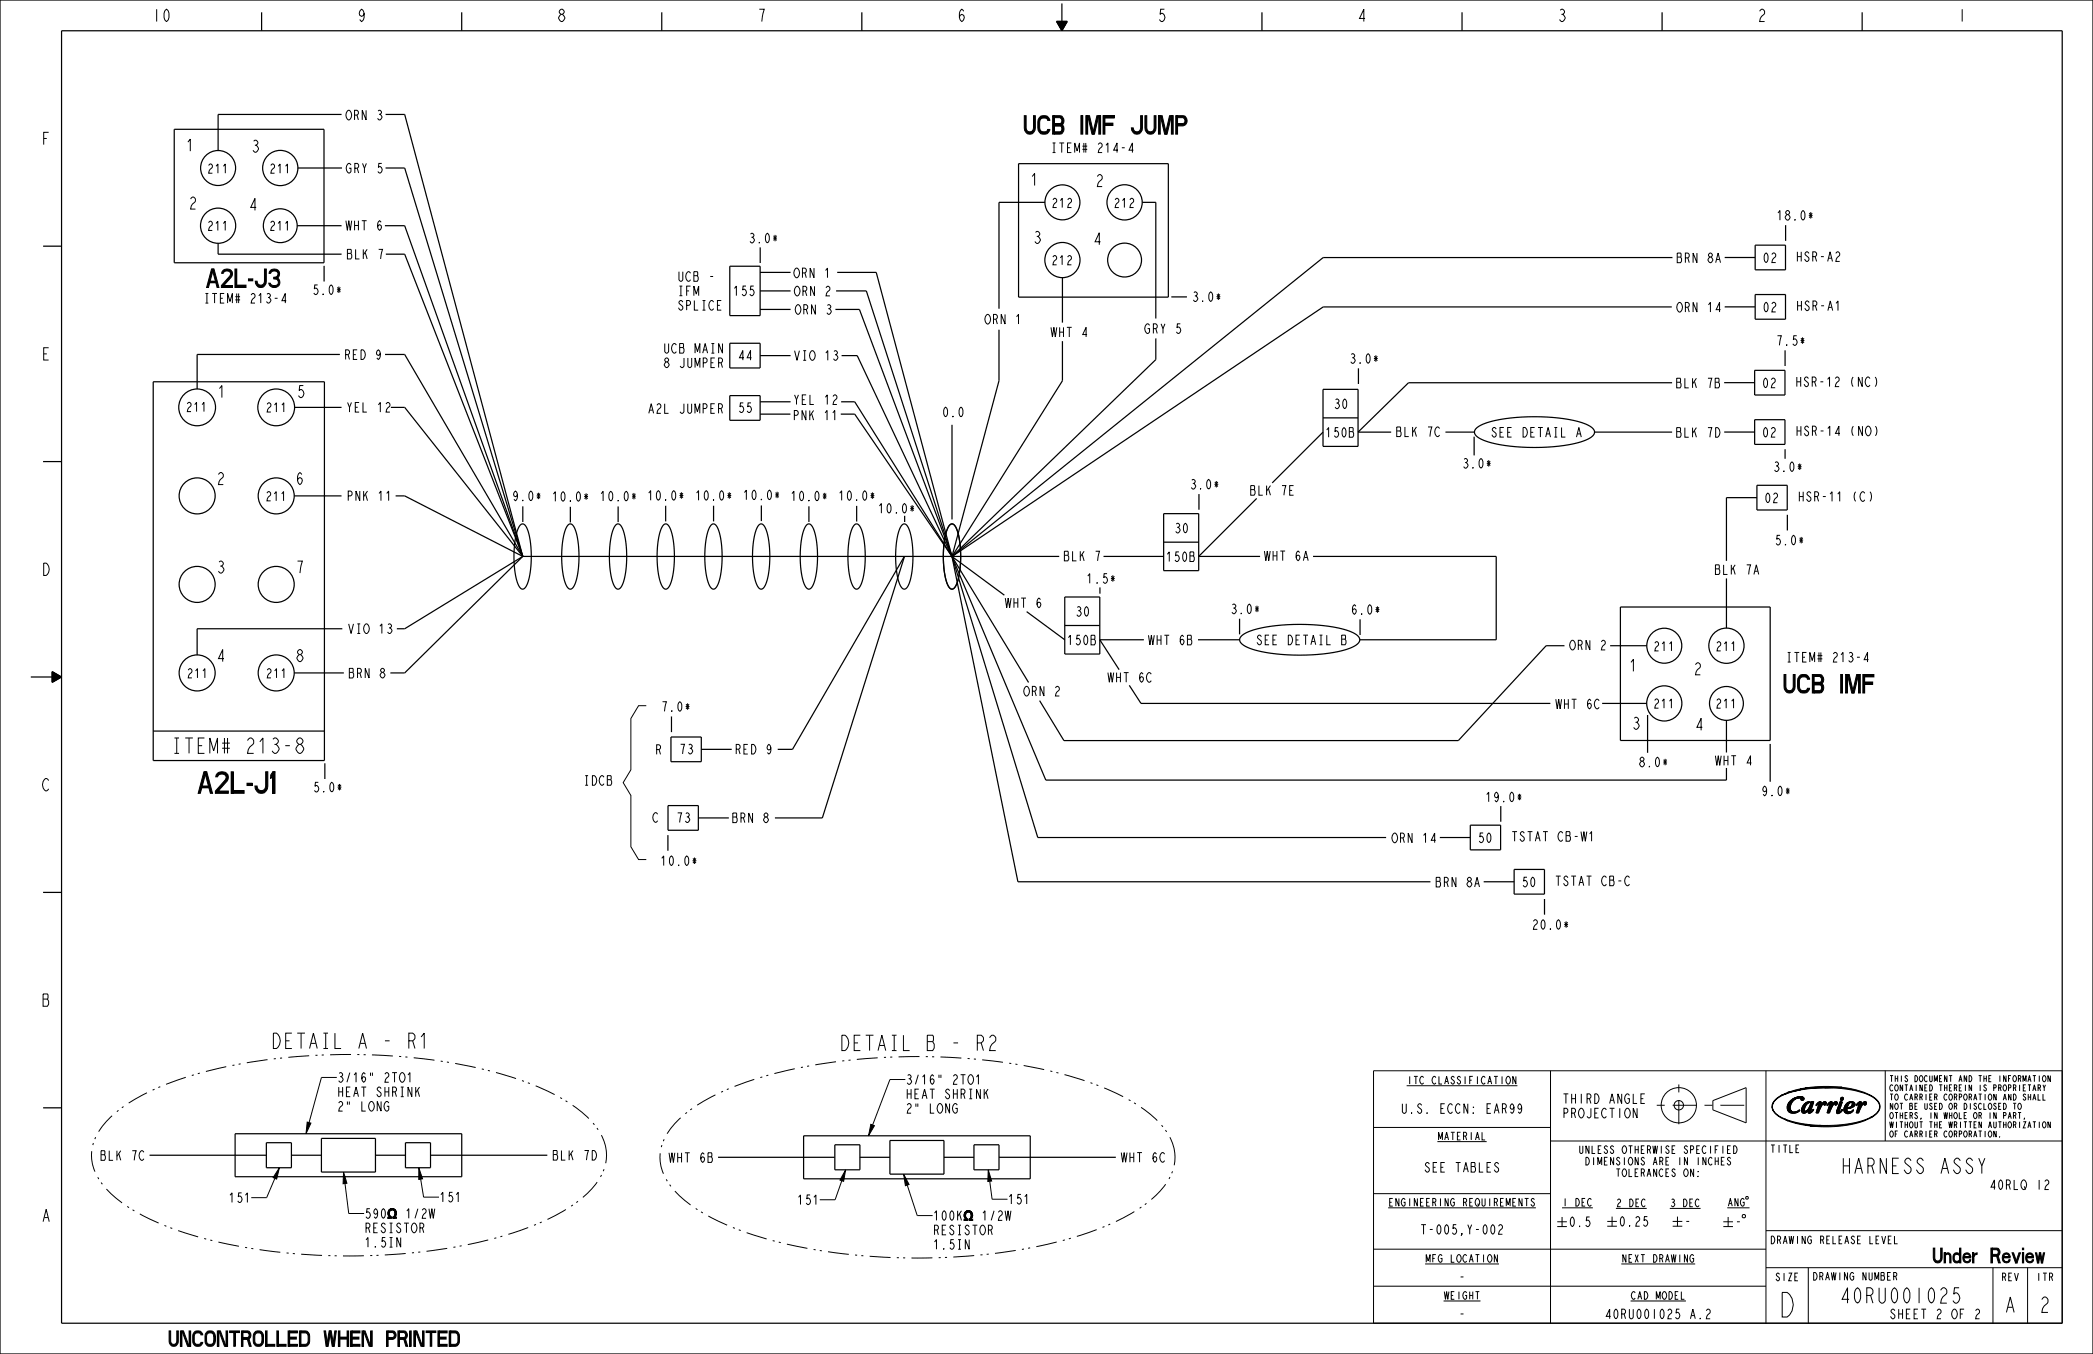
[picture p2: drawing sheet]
<svg xmlns="http://www.w3.org/2000/svg" width="864mm" height="559mm" viewBox="0 0 864 559" stroke-linecap="round" stroke-linejoin="round" font-family="sans-serif">
<path d="M683.6 456.1h37.8M692.7 447.6v17.3" fill="none" stroke="#000" stroke-width=".41" stroke-dasharray="3.3 3.3 9.8 3.3" stroke-linecap="butt"/>
<g fill="none" stroke="#000" stroke-width=".41">
<path d="M566.7 441.9h284.2v104.2h-284.2zM639.8 441.9v104.2M706.7 454.2l13.8-5.3v14.5l-13.8-5.3zM728.7 441.9v104.2M731.3 456.7l.3 1.7-.4-1.3zM731.6 458l.2 .4a8.8 8.8 0 0 0 4.7 3.4l1.2 .8a11.4 11.4 0 0 1-6.1-4.2zM731.8 455.1l-.6 2v-1.2zM732.9 453.5l2.1-1.4 2.8-1-2.7 1.1a8.3 8.3 0 0 0-3.9 3.7zM735 452.1l2.7-1.3 5.2-1zM737.6 458l1.2-.1 .2 .4-1.2 .1zM737.7 450.8l5.1-1.4 6.2-.3-4.1 .4zM737.8 458.4l1.3 .1z"/>
<path d="M737.9 458.5l1.3 .1zM737.9 458.6l1.4 .1zM738 455.2l1.4-.2-.7 1.6 .1 1.3-1.2 .1-.1-1.5zM738 458.7l1.4 .1zM738.1 458.8l1.5 .1zM738.2 458.9h1.8zM738.3 459h3.3l-1.8 .4zM738.7 454.4a2.41 2.41 0 0 1 2.2-.9l-.8 .7a2.35 2.35 0 0 1-2.1 1zM738.7 454.4l1.4-1 1.7-.7h1.7l.9 .6-.1 .5-.6 .3-.6-.3v-.7l-1.6 .2-1.2 .6-1 1.1-.6 2 .5 1.6 1.3 .4 2-.9 .1 .2-2 1.1-1.9-.2-1.1-1.2v-1.9zM739.5 453.7l.6-.4 1.5-.1zM740.1 453.3l2.3-.2zM740.3 459l2.3-.7-1 .7z"/>
<path d="M740.5 453.2l3.7-.2zM740.8 453l3.3-.1zM741.2 452.9l2.8-.1zM741.5 452.8l2.3-.1zM741.9 452.7h1.7zM742.1 458.3l.4-.2zM742.2 452.7h1.2zM742.4 453.1l1.8-.1 .2 .4h-1.3v-.3zM742.8 449.4l2-.4 15.3-.2zM743.1 453.4h1.3v.2l-.8 .5-.5-.2zM743.3 458.3l1.2-.2 .1 .3zM743.3 458.1l1.2-.2v.2l-1.2 .2z"/>
<path d="M743.4 458.5h1.3zM743.4 457.8l1.1-.1-1.2 .4zM743.4 458.6l2.3 .1-.3 .3h-1.8zM743.4 457.6l1.2-.2-.1 .3-1.1 .1zM743.6 459h1.7a1.09 1.09 0 0 1-1.7 0zM744.5 455.6l1.6-.4zM744.5 455.6l1.3-.2-1.2 2-1.2 .2zM744.5 455.6l1.5-.9 1.3 .3 .2-.4 .8 .1-1.2 3.9 1.1-.7-.2 .6-1.3 1-.6-.3v-.9l-1.3 1.1-1-.1-.4-.7v-1zM744.8 449l7.5-.6 7.8 .4zM744.8 455.4l1.6-.3zM745 458.6l.7-.4 .4 .1-.4 .4zM745.1 455.2l1.2-.5 1 .3z"/>
<path d="M745.7 455.6l.9-.6 .5 .4-1 2.4-1.3 .8-.3-.9zM746 458.7l1.7 .1-1.1 .7-.5-.2zM746.1 458.6l1-.1zM746.6 456.7l1.4-.7-.9 2.5-1 .1v-.3l-.4-.1zM746.9 455.1l.6-.5 .9 .1-.2 .7-1.2 .6zM747 456l1.2-.6-.2 .6-1.4 .7zM747.2 458.7l1-.5-.5 .6zM748 458l.3-.1zM748 458l.3-.1-.1 .3-.5 .2zM748.2 457.9h.1M749.3 456.1l.7-.4-.5 .5zM749.6 455.6l.6-.1-.9 .6z"/>
<path d="M749.7 458l1.5-.8-.9 2.1-.9-.1zM749.8 455.5l.5-.1zM750 455.3l.8-.6 .6 .1-.3 1.8 1.5-1.8h.7l.2 .6-.5 .7-.7-.6-2 3.8h-.5l-.4-.2 1.1-3.7-1 .8-.2-.1zM750 455.2l.6-.4h.7l.2 .3zM750 455.2l1.5-.1-.1 .5-1.1 .7 .2-.8h-.7zM750.3 456.3l.8 .3 .6-1 .6-.1-1.1 1.7-1.5 .8zM750.3 456.3l1.1-.7-.3 1zM750.6 454.8h.7zM750.7 454.7h.5zM751.9 455.5l1.6-.1zM752 455.3h1.5zM752.1 455.2h1.4z"/>
<path d="M752.2 455.1l1.3-.1zM752.2 455.1h1.3zM752.3 455l1.1-.1zM752.4 455.5l1.1-.1-.5 .7-.4-.2zM752.4 454.9l.9-.1zM752.7 454.7h.5zM752.8 456l.2 .1zM752.9 448.9a33 33 0 0 1 20.1 3.8 4.2 4.2 0 0 1 2.3 5.7 6.2 6.2 0 0 1-3.5 2.8 5 5 0 0 0 3.7-4.9 6.7 6.7 0 0 0-5.1-4.7 52.2 52.2 0 0 0-17.5-2.7zM753.9 456.1l.6-.4-.4 .5zM754.2 455.6l.5-.1-.8 .6zM754.3 458l1.4-.8-.8 2.1-1-.1zM754.3 455.5l.6-.1z"/>
<path d="M754.5 455.3l.9-.6 .5 .1-.2 1.8 1.5-1.8h.6l.3 .6-.6 .7-.7-.6-1.9 3.8h-.6l-.4-.2 1.1-3.7-.9 .8-.2-.1zM754.6 455.2l.5-.4h.8l.1 .3zM754.6 455.2l1.4-.1v.5l-1.2 .7 .2-.8h-.7zM754.8 456.3l.9 .3 .6-1 .6-.1-1.2 1.7-1.4 .8zM754.8 456.3l1.2-.7-.3 1zM755.1 454.8h.8zM755.2 454.7h.6zM756.4 455.5l1.7-.1zM756.5 455.3h1.6zM756.7 455.2h1.4zM756.8 455.1l1.2-.1zM756.8 455.1h1.3z"/>
<path d="M756.9 455l1.1-.1zM756.9 455.5l1.2-.1-.5 .7-.4-.2zM757 454.9l.9-.1zM757.2 454.7h.5zM757.3 456l.3 .1zM757.8 458.9h1.9l-1.4 .7-.4-.2zM757.8 458.8h1.1zM757.8 458.7l1.1 .1zM757.8 458.7l1.1-.1zM757.8 458.6l1.1-.1zM759 458.9l1.2-.8-.5 .8zM759.1 454.8h.8z"/>
<path d="M759.1 454.8l1 .1-2.2 3.6zM759.1 454.8l1 .1-1.2 3.9 1.3-.6-1 1.1-1.1 .3-.3-.9zM759.4 453.5h1.2l-.7 .7-.4-.1zM759.5 453.2h1.1v.3h-1.2zM759.6 453.2h1zM759.7 453.1l.6-.2 .3 .2zM759.7 453.1l.5-.2 .4 .3-.1 .6-.6 .4-.5-.3zM759.9 452.9h.4zM759.9 458.2l.3-.1zM759.9 458.1h.3zM759.9 458.1h.2zM760.1 458.1h.1"/>
<path d="M760 452.9h.2zM760.1 454.9l-1.2 3.6-1.1 .1zM760.9 458l1.1-.2v.2zM760.9 457.8l1.2-.1zM760.9 458.2h1.1zM760.9 457.6l2-.2zM760.9 458.3h1.1zM760.9 458.5l1.2 .1zM760.9 457.3l2.9-.1-2.9 .4zM761 458.7h1.2l-1.1 .2zM761 457l1.8 .1 1.2-.7 1.2-.1-1.4 .9-2.9 .1zM761 457l1.3-.2-.1 .4z"/>
<path d="M761.1 458.9l1.1-.2 .4 .2zM761.1 456.8l1.3-.4-.1 .4-1.3 .2zM761.2 459.1l2.9-.1zM761.2 459.1l2.9-.1a1.95 1.95 0 0 1-2.9 .1zM761.3 456.4l1.3-.3-.2 .3-1.3 .4zM761.5 456l1.3-.2-.2 .3-1.3 .3zM761.8 455.6l.3-.3 1.1-.1zM761.8 455.6l1.2-.2-.2 .4-1.3 .2zM761.9 455.5l1.9-.9 .9 .2 .6 .5v.9l-.6 .6-2.6 .8v.9l.6 .4h.8l1.3-.7-1.4 1.2-1.5 .1-.9-.8v-1.6zM762.1 455.3l1.3-.2zM762.3 455.2l1.4-.2zM762.4 455.1l2-.4 .7 .4 .3 .7-1.1 .1-.1-.6-.4-.3z"/>
<path d="M763.1 455.3l.8-.3 .4 .7-.4 .8-1 .5a.48 .48 0 0 1-.7-.1 .48 .48 0 0 1 .3-.7zM763.1 454.8l1.3-.1zM763.2 458.9l1.5-.5-.6 .6zM764.2 456.2l1.1-.1-1.3 .3zM764.2 456.1l1.1-.1zM764.2 458.4l.6-.2zM764.3 455.9l1.1-.1-1.2 .3zM764.4 458.3l.4-.1zM764.7 458.1h.1M765.9 456.1l.7-.4-.5 .5zM766.2 455.6l.5-.1-.8 .6zM766.3 458l1.5-.8-.9 2.1-.9-.1z"/>
<path d="M766.3 455.5l.6-.1zM766.6 455.3l.8-.6 .5 .1-.2 1.8 1.5-1.8h.7l.2 .5-.5 .8-.7-.6-2 3.8h-.6l-.3-.2 1.1-3.7-1 .8-.2-.1zM766.6 455.2l.5-.4h.8l.1 .3zM766.6 455.2l1.4-.1v.5l-1.2 .7 .3-.8h-.8zM766.8 456.3l.9 .3 .6-1 .6-.1-1.1 1.7-1.5 .8zM766.8 456.3l1.2-.7-.3 1zM767.1 454.8h.8zM767.3 454.7h.5zM768.4 455.5l1.7-.1zM768.6 455.3h1.5zM768.7 455.2h1.4zM768.8 455.1l1.2-.1z"/>
<path d="M768.8 455.1h1.3zM768.9 455l1.1-.1zM769 455.5l1.1-.1-.5 .7-.4-.2zM769 454.9l.9-.1zM769.2 454.7h.6zM769.4 456l.2 .1zM777.9 441.9v29M566.7 465.3h73.1M639.8 470.9h211.1M736.5 461.8l4.6 1.4-.1 .4-3.3-1zM741.1 463.2l5.8 1-2.1 .2-3.8-.8zM744.8 464.4l2.1-.2 4.3 .3-4.4 .2z"/>
<path d="M746.8 464.7l7.8-.2a43.9 43.9 0 0 0 18.4-3.8 40.5 40.5 0 0 1-19.6 4.3zM746.8 464.7l7.2-.2zM566.7 492.6h73.1M566.7 515.5h162M728.7 507.9h122.2M566.7 530.8h162M728.7 523.2h122.2M746.1 523.2v22.9M822.3 523.2v22.9M836.6 523.2v22.9"/>
<circle cx="692.7" cy="456.1" r="7.3"/>
<circle cx="692.7" cy="456.1" r="1.94"/>
</g>
<g fill="none" stroke="#000" stroke-width=".51">
<path d="M0 0h863.6v558.8h-863.6zM25.4 12.7h825.5v533.4h-825.5zM107.9 5.1v7.6M190.5 5.1v7.6M273 5.1v7.6M355.6 5.1v7.6M435.9 8.8h4.5l-2.2 3.9zM436 8.9h4.3l-2.1 3.6zM436.2 9h3.9l-1.9 3.4M436.3 9h3.7l-1.8 3.2zM436.6 9.2l1.6 2.7 1.5-2.7M436.7 9.3h2.9l-1.4 2.4"/>
<path d="M436.9 9.4h2.5l-1.2 2.2zM437.2 9.5l1 1.7 .9-1.7M437.3 9.6h1.7l-.8 1.5zM437.4 9.7h1.5l-.7 1.2M437.6 9.8h1.1l-.5 1zM437.9 9.9l.3 .5 .2-.5M438 10h.3l-.1 .3M438.2 1.4v11.3M438.6 9.9h-.9l.5 .7M439.3 9.5h-2.3l1.2 1.9M439.8 9.1h-3.3l1.7 3M520.7 5.1v7.6"/>
<path d="M603.2 5.1v7.6M685.8 5.1v7.6M768.3 5.1v7.6M71.9 53.4h61.8v55h-61.8zM140.9 47.2h-50.9v14.9M159.1 47.2h7.9l48.7 182.4M122.9 69.3h18.2M159.1 69.3h7.9l48.7 160.3M420.3 67.5h61.8v55.1h-61.8zM122.6 93.2h18.3M158.8 93.2h8.2l48.7 136.4M431.2 83.5h-19v43.9"/>
<path d="M471.3 83.5h5.6v48M736.8 92.9v6.5M17.8 101.6h7.6M90 100.4v4.5h50.9M133.7 109.7v6.5M159.2 104.9h7.8l48.7 124.7M301.1 109.9h12.5v20.4h-12.5zM313.6 112.4h12.6M313.7 102.1v6.5M345.4 112.4h16.2l31.2 117.3M438.4 114.6v18.5M690.1 106.3h-144.1l-153.2 123.4"/>
<path d="M711.6 106.3h12.6M724.2 101.2h12.5v10.2h-12.5zM313.6 127.7h12.6M313.6 120.1h12.6M344.7 127.7h9.9l38.2 102M345 120.1h12.5l35.3 109.6M412.2 136.1v21l-19.4 72.6M476.9 139.7v8.7l-84.1 81.3M483.3 122.5h6.5M689.8 126.7h-143.8l-153.2 103M711.6 126.6h12.6M724.2 121.6h12.5v10.1h-12.5z"/>
<path d="M63.2 157.6h70.7v156.3h-70.7zM140.2 146.3h-58.9v14.2M158.9 146.3h8.1l48.7 83.3M301.1 141.7h12.5v10.2h-12.5zM313.6 146.8h12.6M347.3 146.8h6.4l39.1 82.9M438.4 140.8v16.3l-45.6 72.6M560.5 152v6.5M689.9 158h-108.7l-20.9 20.3h13.7M711.4 157.9h12.6M724 152.8h12.5v10.2h-12.5zM736.5 144.6v6.4"/>
<path d="M121.6 168.1h19.3M161.3 168.1h5.7l48.7 61.5M301.1 163.3h12.5v10.2h-12.5zM313.6 170.9h12.5M313.6 165.8h12.6M346.9 170.9h5.8l40.1 58.8M347.1 165.8h5.6l40.1 63.9M392.8 175.3v39.1M545.9 178.3l-21 21M545.9 160.7h14.4v23.5h-14.4zM545.9 172.5h14.4M608.4 178.3h-12"/>
<path d="M609.1 176.8a23.9 23.9 0 0 1 12.4-4.1 78.2 78.2 0 0 1 32.3 2.1l2.3 1.1a2.51 2.51 0 0 1 1.8 2.4 2.51 2.51 0 0 1-1.8 2.5 52.5 52.5 0 0 1-23.4 3.9 51.7 51.7 0 0 1-22.4-3.9 2.36 2.36 0 0 1-1.2-4zM657.9 178.3h32M711.4 178.3h12.6M724 173.2h12.5v10.2h-12.5zM17.8 190.5h7.6M608.2 180.2v7.8M736.5 185.4v3.9M121.4 204.7h19.5M163.2 204.7h3.8l48.7 24.9M214.8 216.6a1.56 1.56 0 0 1 1.6-.2 1.56 1.56 0 0 1 .9 1.4 37.8 37.8 0 0 1-.1 24 1.56 1.56 0 0 1-1.6 1.3 1.56 1.56 0 0 1-1.5-1.3 37.4 37.4 0 0 1 0-24.3zM215.7 209v6.4M234.5 216.6a1.56 1.56 0 0 1 1.6-.2 1.56 1.56 0 0 1 .9 1.4 37.8 37.8 0 0 1-.1 24 1.56 1.56 0 0 1-1.6 1.3 1.56 1.56 0 0 1-1.5-1.3 37.4 37.4 0 0 1 0-24.3z"/>
<path d="M235.3 209.2v6.4M254.2 216.6a1.56 1.56 0 0 1 1.6-.2 1.56 1.56 0 0 1 .9 1.4 37.8 37.8 0 0 1-.1 24 1.56 1.56 0 0 1-1.6 1.3 1.56 1.56 0 0 1-1.5-1.3 37.4 37.4 0 0 1 0-24.3zM255 209v6.5M273.8 216.6a1.56 1.56 0 0 1 1.7-.2 1.56 1.56 0 0 1 .9 1.4 37.8 37.8 0 0 1-.2 24 1.56 1.56 0 0 1-1.5 1.3 1.56 1.56 0 0 1-1.5-1.3 37.4 37.4 0 0 1 0-24.3zM274.7 208.7v6.5M293.5 216.6a1.56 1.56 0 0 1 1.7-.2 1.56 1.56 0 0 1 .9 1.4 37.8 37.8 0 0 1-.2 24 1.56 1.56 0 0 1-1.5 1.3 1.56 1.56 0 0 1-1.6-1.3 37.4 37.4 0 0 1 0-24.3zM294.4 208.7v6.5M313.2 216.6a1.56 1.56 0 0 1 1.7-.2 1.56 1.56 0 0 1 .9 1.4 37.8 37.8 0 0 1-.2 24 1.56 1.56 0 0 1-1.5 1.3 1.56 1.56 0 0 1-1.6-1.3 37.4 37.4 0 0 1 0-24.3zM314.2 208.6v6.5M332.9 216.6a1.56 1.56 0 0 1 1.6-.2 1.56 1.56 0 0 1 .9 1.4 37.8 37.8 0 0 1-.1 24 1.56 1.56 0 0 1-1.5 1.3 1.56 1.56 0 0 1-1.6-1.3 37.4 37.4 0 0 1 0-24.3zM333.8 209v6.4M352.6 216.6a1.56 1.56 0 0 1 1.6-.2 1.56 1.56 0 0 1 .9 1.4 37.8 37.8 0 0 1-.1 24 1.56 1.56 0 0 1-1.6 1.3 1.56 1.56 0 0 1-1.5-1.3 37.4 37.4 0 0 1 0-24.3z"/>
<path d="M353.5 208.8v6.4M372.3 216.6a1.56 1.56 0 0 1 1.6-.2 1.56 1.56 0 0 1 .9 1.4 37.8 37.8 0 0 1-.1 24 1.56 1.56 0 0 1-1.6 1.3 1.56 1.56 0 0 1-1.5-1.3 37.4 37.4 0 0 1 0-24.3zM373.3 212.9v2.5M392 216.6a1.56 1.56 0 0 1 1.6-.2 1.56 1.56 0 0 1 .9 1.4 37.8 37.8 0 0 1-.2 24 1.56 1.56 0 0 1-1.5 1.3 1.56 1.56 0 0 1-1.5-1.3 37.4 37.4 0 0 1 0-24.3zM480.1 212h14.5v23.5h-14.5zM494.7 203.9v6.5M518.5 205.7l-23.9 23.9h25.3M724.9 200.3h12.5v10.2h-12.5zM724.9 205.4h-12.5v26.1M737.5 212.5v6.4M215.7 229.6l-48.7 48.1h-5.9M215.7 229.6l-48.7 29.9h-3.2"/>
<path d="M215.7 229.6h221.3M373.1 229.7l-46.1 79.6h-6.1M373.2 229.7l-33.9 107.9h-19.6M392.8 229.7l27.2 134.2h170.2M392.8 229.7l35.4 115.9h143.7M392.8 229.7l38.7 92.2h280.9v-5M392.8 229.7l31.6 52M392.8 229.7l21.6 15.9M455.3 229.6h24.8M480.1 223.8h14.5M541.8 229.6h75.6v34.4h-56.3M712.4 238.7v20.5"/>
<path d="M141.3 259.5h-60v10.8M423.6 252.4l15.7 11.6M439.3 246.4h14.5v23.5h-14.5zM439.3 258.2h14.5M453.8 242.4v2.6M511.5 255.3v6.5M561.2 255.6v6.5M668.6 250.5h61.8v55.1h-61.8zM12.7 279.4h12.7M21.5 277.1l3.9 2.3-3.9 2.2zM21.7 277.4l3.4 2-3.4 2zM21.7 277.6v3.6l3.2-1.8"/>
<path d="M21.8 277.7l3 1.7-3 1.7zM21.9 277.8l2.7 1.6M22 278l2.4 1.4-2.4 1.4zM22.1 278.1v2.6l2.2-1.3M22.1 278.3l2 1.1-2 1.1zM22.2 278.4l1.7 1-1.7 1zM22.3 278.6l1.5 .8-1.5 .8M22.4 278.7l1.2 .7-1.2 .7zM22.5 278.8v1.2l1-.6M22.6 279l.7 .4-.7 .4zM22.6 279.1l.5 .3-.5 .3M22.7 279.3l.3 .1-.3 .1z"/>
<path d="M25.2 279.4l-3.6-2.1v4.2M121.4 277.7h20.5M472 264h-18.2l8 12.4M494.3 264h17.2M512.2 262.5a23.9 23.9 0 0 1 12.4-4.1 78.2 78.2 0 0 1 32.3 2.1l2.3 1.1a2.51 2.51 0 0 1 1.9 2.4 2.51 2.51 0 0 1-1.9 2.5 52.5 52.5 0 0 1-23.4 3.9 51.7 51.7 0 0 1-22.4-3.9 2.36 2.36 0 0 1-1.2-4zM645.5 266.5h-7.5l-36.3 39.1h-162.7l-10-16.5M664.4 266.5h15.1M466 282.9l4.8 7.4h168.9M661.1 290.3h18.3M679.8 295.1v15.6M712.4 297.3v13.3M63.2 301.7h70.7"/>
<path d="M134 315v6.5M289.4 309.3h12.5M730.4 307v15.6M288.1 337.6h12.6M619.2 332.7v6.4M594.1 345.6h12.6M606.7 340.6h12.5v10.1h-12.5zM624.8 358.8h12.5v10.2h-12.5zM17.8 368.3h7.6M612.2 363.9h12.6M637.3 371v6.5M17.8 457.2h7.6"/>
<path d="M61.7 476.8h48.2M97 467.9h93.5v17.7h-93.5zM109.9 471.6h10.3v10.3h-10.3zM120.2 476.8h12.4M132.6 469.8h22.3v13.9h-22.3zM154.9 476.8h12.4M167.3 471.6h10.3v10.3h-10.3zM177.7 476.8h48.1M296.3 477.6h48.1M331.6 468.8h93.5v17.7h-93.5zM344.5 472.5h10.3v10.3h-10.3zM354.8 477.6h12.4"/>
<path d="M367.2 470.7h22.3v13.9h-22.3zM389.5 477.6h12.4M401.9 472.5h10.3v10.3h-10.3zM412.2 477.6h48.2"/>
<circle cx="90" cy="69.3" r="7.2"/>
<circle cx="115.6" cy="69.3" r="7.3"/>
<circle cx="90" cy="93.2" r="7.3"/>
<circle cx="115.6" cy="93.2" r="7"/>
<circle cx="438.4" cy="83.5" r="7.2"/>
<circle cx="464" cy="83.5" r="7.3"/>
<circle cx="438.4" cy="107.3" r="7.3"/>
<circle cx="464" cy="107.3" r="7"/>
<circle cx="81.3" cy="168.1" r="7.6"/>
<circle cx="114" cy="168.1" r="7.6"/>
<circle cx="81.3" cy="204.7" r="7.4"/>
<circle cx="114" cy="204.7" r="7.4"/>
<circle cx="81.3" cy="241.2" r="7.4"/>
<circle cx="114" cy="241.2" r="7.4"/>
<circle cx="81.3" cy="277.7" r="7.4"/>
<circle cx="114" cy="277.7" r="7.4"/>
<circle cx="686.7" cy="266.5" r="7.2"/>
<circle cx="712.4" cy="266.5" r="7.3"/>
<circle cx="686.7" cy="290.3" r="7.3"/>
<circle cx="712.4" cy="290.3" r="7"/>
</g>
<g fill="#000">
<path d="M731.3 456.7l.3 1.7-.4-1.3zM731.8 455.1l-.6 2v-1.2zM731.6 458l.2 .4a8.8 8.8 0 0 0 4.7 3.4l1.2 .8a11.4 11.4 0 0 1-6.1-4.2zM732.9 453.5l2.1-1.4 2.8-1-2.7 1.1a8.3 8.3 0 0 0-3.9 3.7zM737.6 458l1.2-.1 .2 .4-1.2 .1zM737.8 458.4l1.3 .1zM737.9 458.5l1.3 .1zM737.9 458.6l1.4 .1zM738 455.2l1.4-.2-.7 1.6 .1 1.3-1.2 .1-.1-1.5zM738 458.7l1.4 .1zM738.1 458.8l1.5 .1zM738.2 458.9h1.8z"/>
<path d="M738.3 459h3.3l-1.8 .4zM738.7 454.4a2.41 2.41 0 0 1 2.2-.9l-.8 .7a2.35 2.35 0 0 1-2.1 1zM735 452.1l2.7-1.3 5.2-1zM739.5 453.7l.6-.4 1.5-.1zM740.1 453.3l2.3-.2zM742.1 458.3l.4-.2zM740.3 459l2.3-.7-1 .7zM742.4 453.1l1.8-.1 .2 .4h-1.3v-.3zM742.2 452.7h1.2zM741.9 452.7h1.7zM741.5 452.8l2.3-.1zM741.2 452.9l2.8-.1z"/>
<path d="M740.8 453l3.3-.1zM740.5 453.2l3.7-.2zM743.1 453.4h1.3v.2l-.8 .5-.5-.2zM743.3 458.1l1.2-.2v.2l-1.2 .2zM743.4 457.8l1.1-.1-1.2 .4zM743.3 458.3l1.2-.2 .1 .3zM743.4 457.6l1.2-.2-.1 .3-1.1 .1zM743.4 458.5h1.3zM743.4 458.6l2.3 .1-.3 .3h-1.8zM743.6 459h1.7a1.09 1.09 0 0 1-1.7 0zM745 458.6l.7-.4 .4 .1-.4 .4zM744.5 455.6l1.3-.2-1.2 2-1.2 .2z"/>
<path d="M744.5 455.6l1.6-.4zM744.8 455.4l1.6-.3zM745.1 455.2l1.2-.5 1 .3zM737.7 450.8l5.1-1.4 6.2-.3-4.1 .4zM746.1 458.6l1-.1zM746 458.7l1.7 .1-1.1 .7-.5-.2zM746.9 455.1l.6-.5 .9 .1-.2 .7-1.2 .6zM746.6 456.7l1.4-.7-.9 2.5-1 .1v-.3l-.4-.1zM747.2 458.7l1-.5-.5 .6zM747 456l1.2-.6-.2 .6-1.4 .7zM748 458l.3-.1zM748 458l.3-.1-.1 .3-.5 .2z"/>
<path d="M749.3 456.1l.7-.4-.5 .5zM749.6 455.6l.6-.1-.9 .6zM742.8 449.4l2-.4 15.3-.2zM749.8 455.5l.5-.1zM749.7 458l1.5-.8-.9 2.1-.9-.1zM750.7 454.7h.5zM750.3 456.3l1.1-.7-.3 1zM750.6 454.8h.7zM750 455.2l.6-.4h.7l.2 .3zM750 455.2l1.5-.1-.1 .5-1.1 .7 .2-.8h-.7zM750.3 456.3l.8 .3 .6-1 .6-.1-1.1 1.7-1.5 .8zM751.9 455.5l1.6-.1z"/>
<path d="M752.4 455.5l1.1-.1-.5 .7-.4-.2zM752.8 456l.2 .1zM752.7 454.7h.5zM752.4 454.9l.9-.1zM752.3 455l1.1-.1zM752.9 448.9a33 33 0 0 1 20.1 3.8 4.2 4.2 0 0 1 2.3 5.7 6.2 6.2 0 0 1-3.5 2.8 5 5 0 0 0 3.7-4.9 6.7 6.7 0 0 0-5.1-4.7 52.2 52.2 0 0 0-17.5-2.7zM752.2 455.1l1.3-.1zM744.8 449l7.5-.6 7.8 .4zM752.2 455.1h1.3zM752.1 455.2h1.4zM752 455.3h1.5zM753.9 456.1l.6-.4-.4 .5z"/>
<path d="M754.2 455.6l.5-.1-.8 .6zM754.3 455.5l.6-.1zM754.3 458l1.4-.8-.8 2.1-1-.1zM755.2 454.7h.6zM754.8 456.3l1.2-.7-.3 1zM755.1 454.8h.8zM754.6 455.2l.5-.4h.8l.1 .3zM754.6 455.2l1.4-.1v.5l-1.2 .7 .2-.8h-.7zM754.8 456.3l.9 .3 .6-1 .6-.1-1.2 1.7-1.4 .8zM756.4 455.5l1.7-.1zM756.9 455.5l1.2-.1-.5 .7-.4-.2zM757.3 456l.3 .1z"/>
<path d="M757.2 454.7h.5zM757 454.9l.9-.1zM756.9 455l1.1-.1zM756.8 455.1l1.2-.1zM756.8 455.1h1.3zM756.7 455.2h1.4zM756.5 455.3h1.6zM757.8 458.7l1.1-.1zM757.8 458.7l1.1 .1zM757.8 458.6l1.1-.1zM757.8 458.8h1.1zM757.8 458.9h1.9l-1.4 .7-.4-.2z"/>
<path d="M760.1 454.9l-1.2 3.6-1.1 .1zM759.1 454.8h.8zM759.1 454.8l1 .1-2.2 3.6zM760 452.9h.2zM759.9 458.1h.2zM759.9 458.1h.3zM759.9 458.2l.3-.1zM759 458.9l1.2-.8-.5 .8zM759.9 452.9h.4zM759.7 453.1l.6-.2 .3 .2zM759.6 453.2h1zM759.4 453.5h1.2l-.7 .7-.4-.1z"/>
<path d="M759.5 453.2h1.1v.3h-1.2zM760.9 458l1.1-.2v.2zM760.9 458.2h1.1zM760.9 458.3h1.1zM760.9 457.8l1.2-.1zM760.9 457.6l2-.2zM760.9 458.5l1.2 .1zM761 458.7h1.2l-1.1 .2zM761 457l1.3-.2-.1 .4zM761.1 456.8l1.3-.4-.1 .4-1.3 .2zM761.3 456.4l1.3-.3-.2 .3-1.3 .4zM761.1 458.9l1.1-.2 .4 .2z"/>
<path d="M761.5 456l1.3-.2-.2 .3-1.3 .3zM761.8 455.6l1.2-.2-.2 .4-1.3 .2zM761.2 459.1l2.9-.1zM761.8 455.6l.3-.3 1.1-.1zM762.1 455.3l1.3-.2zM760.9 457.3l2.9-.1-2.9 .4zM762.3 455.2l1.4-.2zM763.1 454.8l1.3-.1zM761.2 459.1l2.9-.1a1.95 1.95 0 0 1-2.9 .1zM762.4 455.1l2-.4 .7 .4 .3 .7-1.1 .1-.1-.6-.4-.3zM763.2 458.9l1.5-.5-.6 .6zM764.4 458.3l.4-.1z"/>
<path d="M764.2 458.4l.6-.2zM761 457l1.8 .1 1.2-.7 1.2-.1-1.4 .9-2.9 .1zM764.2 456.2l1.1-.1-1.3 .3zM764.2 456.1l1.1-.1zM764.3 455.9l1.1-.1-1.2 .3zM765.9 456.1l.7-.4-.5 .5zM766.2 455.6l.5-.1-.8 .6zM766.3 455.5l.6-.1zM766.3 458l1.5-.8-.9 2.1-.9-.1zM767.3 454.7h.5zM766.8 456.3l1.2-.7-.3 1zM767.1 454.8h.8z"/>
<path d="M766.6 455.2l.5-.4h.8l.1 .3zM766.6 455.2l1.4-.1v.5l-1.2 .7 .3-.8h-.8zM766.8 456.3l.9 .3 .6-1 .6-.1-1.1 1.7-1.5 .8zM768.4 455.5l1.7-.1zM769 455.5l1.1-.1-.5 .7-.4-.2zM769.4 456l.2 .1zM769.2 454.7h.6zM769 454.9l.9-.1zM768.9 455l1.1-.1zM768.8 455.1l1.2-.1zM768.8 455.1h1.3zM768.7 455.2h1.4z"/>
<path d="M768.6 455.3h1.5zM736.5 461.8l4.6 1.4-.1 .4-3.3-1zM741.1 463.2l5.8 1-2.1 .2-3.8-.8zM744.8 464.4l2.1-.2 4.3 .3-4.4 .2zM746.8 464.7l7.2-.2zM746.8 464.7l7.8-.2a43.9 43.9 0 0 0 18.4-3.8 40.5 40.5 0 0 1-19.6 4.3z"/>
</g>
<path d="M250.3 476.8a22.2 22.2 0 0 0-8.1-15.9 75.5 75.5 0 0 0-27.5-15.2 232.8 232.8 0 0 0-84.5-10.2 194.9 194.9 0 0 0-64.5 13.1 56.1 56.1 0 0 0-23.7 16.5 18.1 18.1 0 0 0 .3 23.7 56.7 56.7 0 0 0 23.4 16.1 197 197 0 0 0 67.9 13.2 231.5 231.5 0 0 0 81.1-10.3 75.1 75.1 0 0 0 27.7-15.3 22.1 22.1 0 0 0 7.9-15.7M484.8 477.6a22.2 22.2 0 0 0-8.1-15.9 75.5 75.5 0 0 0-27.4-15.1 232.8 232.8 0 0 0-84.6-10.2 194.9 194.9 0 0 0-64.4 13.1 56.1 56.1 0 0 0-23.7 16.5 18.1 18.1 0 0 0 .3 23.7 56.7 56.7 0 0 0 23.4 16 197 197 0 0 0 67.9 13.3 231.5 231.5 0 0 0 81.1-10.3 75.1 75.1 0 0 0 27.7-15.4 22.1 22.1 0 0 0 7.8-15.7" fill="none" stroke="#000" stroke-width=".41" stroke-dasharray="8.6 2.6 .9 1.7 .9 2.6" stroke-linecap="butt"/>
<!-- layer: NOTES3D -->
<g fill="none" stroke="#000" stroke-width=".41">
<path d="M139 444.7h-6.4l-5.1 18.6M373.5 445.5h-6.3l-7.1 18.8M580.4 448.1h45.7M832.9 455.5l.3-.2a1.35 1.35 0 0 1 .9 1.3 1.35 1.35 0 0 1-.9 1.3l-.7-1.3zM843 451.5v2.6h1M844 447.7l-.5 1.3M846 443.9v2.5l-1-2.5v2.5M126.8 463.1l1.5 .4-2 4.4zM359.3 464l1.5 .6-2.4 4.2zM593.1 471.2h20.3M835.3 461.7l-.1-.2-.1 .6M846 462.9v2.6l-1-2.6v2.6"/>
<path d="M113.4 486.3l-3.4 8h-6.3M115.3 481.9l-1.2 4.7-1.4-.6zM141.8 483.7l1.3 4.6-1.5 .2zM142.3 488.4l1.6 12.4h6.3M172.8 481.9l1.6 4.6-1.6 .3zM173.6 486.6l1.2 7.5h6.3M347.3 487.3l-2.7 7.8h-6.4M348.9 482.8l-.8 4.7-1.5-.5zM372.9 484.6l2.2 4.2-1.5 .5zM374.3 489.1l4.2 12.6h6.3M407.8 482.8l1.4 4.6-1.6 .2zM408.4 487.5l1 7.4h6.3"/>
<path d="M572.8 498.5h60.9M644.5 498.5h12.7M666.7 498.7h12.7M689 498.7h12.7M712.7 498.5h9.2M713.2 497.8l.8-3.2 .7 3.2M713.5 496.7h.9M717.1 494.6v3.2l-1.2-3.2v3.2M719.7 495.1l-.5-.5a1.69 1.69 0 0 0-1.1 1.6 1.69 1.69 0 0 0 1.1 1.6l.5-.5v-1.1h-.7M720.6 493.8l.8 .3-.3 .8-.8-.3zM642.5 504.2h4M642.5 506.2h4"/>
<path d="M644.5 502.2v4M663.2 504.1h3.9M663.2 506.1h3.9M665.2 502.1v4M690.2 504.1h3.9M690.2 506.1h3.9M692.1 502.1v4M711.1 504.2h3.9M711.1 506.2h3.9M713.1 502.2v4M719.2 501.3h.7l.3 .3v.6l-.3 .4h-.7l-.3-.4v-.6zM588 521.6h30.5"/>
<path d="M595.6 536.9h15.3M669 521.6h30.5M672.8 536.9h22.8"/>
</g>
<path d="M126.8 463.1l1.5 .4-2 4.4zM359.3 464l1.5 .6-2.4 4.2zM115.3 481.9l-1.2 4.7-1.4-.6zM141.8 483.7l1.3 4.6-1.5 .2zM172.8 481.9l1.6 4.6-1.6 .3zM348.9 482.8l-.8 4.7-1.5-.5zM372.9 484.6l2.2 4.2-1.5 .5zM407.8 482.8l1.4 4.6-1.6 .2z" fill="#000"/>
<text font-size="82.5" x="238.1" y="354.7">{</text>
<text font-size="13.2" x="733.4" y="543.5">D</text>
<text font-size="11.6" x="81.8" y="327.4">A2L-J1</text>
<g font-size="9.9">
<text x="422.6" y="55.4">UCB IMF JUMP</text>
<text x="85.3" y="118.6">A2L-J3</text>
<text x="736.1" y="286">UCB IMF</text>
</g>
<g font-size="8.3">
<text x="70.4" y="310.9">ITEM# 213-8</text>
<text x="111.5" y="432.7">DETAIL A - R1</text>
<text x="346.1" y="433.6">DETAIL B - R2</text>
<text x="760.1" y="484.3">HARNESS ASSY</text>
<text x="759.5" y="537.8">40RU001025</text>
<text x="827" y="541.6">A</text>
<text x="841.3" y="541.6">2</text>
<text x="69.8" y="555.6">UNCONTROLLED WHEN PRINTED</text>
</g>
<text font-size="7.9" x="787.4" y="521.2">Under Review</text>
<g font-size="6.6">
<text x="62.7" y="8.9">10</text>
<text x="147.2" y="8.9">9</text>
<text x="229.8" y="8.9">8</text>
<text x="312.3" y="8.9">7</text>
<text x="394.9" y="8.9">6</text>
<text x="477.4" y="8.9">5</text>
<text x="560" y="8.9">4</text>
<text x="642.5" y="8.9">3</text>
<text x="725.1" y="8.9">2</text>
<text x="807.6" y="8.9">1</text>
<text x="17.1" y="59.7">F</text>
<text x="17.1" y="148.6">E</text>
<text x="17.1" y="237.5">D</text>
<text x="17.1" y="326.4">C</text>
<text x="17.1" y="415.3">B</text>
<text x="17.1" y="504.2">A</text>
</g>
<g font-size="6.4">
<text x="76.5" y="62.4">1</text>
<text x="103.4" y="62.8">3</text>
<text x="424.9" y="76.6">1</text>
<text x="451.8" y="77">2</text>
<text x="77.7" y="86.3">2</text>
<text x="102.5" y="86.8">4</text>
<text x="426" y="100.5">3</text>
<text x="450.9" y="101">4</text>
<text x="89.6" y="164.1">1</text>
<text x="122.2" y="164.1">5</text>
<text x="89.2" y="200">2</text>
<text x="121.8" y="200">6</text>
<text x="89.2" y="236.5">3</text>
<text x="121.8" y="236.5">7</text>
<text x="89.2" y="273.1">4</text>
<text x="121.8" y="273.1">8</text>
<text x="672" y="277.1">1</text>
<text x="698.6" y="278.5">2</text>
<text x="673.1" y="301">3</text>
<text x="699.2" y="301.4">4</text>
</g>
<g font-size="5.2">
<text x="142.3" y="49.5">ORN 3</text>
<text x="433.3" y="63">ITEM# 214-4</text>
<text x="142.4" y="71.4">GRY 5</text>
<text x="142.3" y="95">WHT 6</text>
<text x="732.8" y="90.9">18.0*</text>
<text x="308.7" y="100.2">3.0*</text>
<text x="142.8" y="106.9">BLK 7</text>
<text x="740.8" y="107.9">HSR-A2</text>
<text x="691.4" y="108.4">BRN 8A</text>
<text x="727.1" y="108.4">02</text>
<text x="279.4" y="116.1">UCB -</text>
<text x="327.1" y="114.6">ORN 1</text>
<text x="83.8" y="125.1">ITEM# 213-4</text>
<text x="128.7" y="121.6">5.0*</text>
<text x="279.4" y="122">IFM</text>
<text x="302.3" y="122">155</text>
<text x="327.3" y="122.1">ORN 2</text>
<text x="491.6" y="124.4">3.0*</text>
<text x="279.4" y="128">SPLICE</text>
<text x="327.7" y="129.7">ORN 3</text>
<text x="691.4" y="128.8">ORN 14</text>
<text x="727.1" y="128.7">02</text>
<text x="740.9" y="128.2">HSR-A1</text>
<text x="406" y="133.7">ORN 1</text>
<text x="471.9" y="137.6">GRY 5</text>
<text x="433.3" y="139.1">WHT 4</text>
<text x="732.6" y="142.5">7.5*</text>
<text x="141.8" y="148.3">RED 9</text>
<text x="273.5" y="145.7">UCB MAIN</text>
<text x="304.3" y="148.6">44</text>
<text x="327.3" y="148.7">VIO 13</text>
<text x="556.6" y="149.9">3.0*</text>
<text x="273.5" y="151.7">8 JUMPER</text>
<text x="691.2" y="160.1">BLK 7B</text>
<text x="726.9" y="160">02</text>
<text x="740.6" y="159.6">HSR-12 (NC)</text>
<text x="327.1" y="166.9">YEL 12</text>
<text x="142.6" y="170.1">YEL 12</text>
<text x="267.1" y="170.6">A2L JUMPER</text>
<text x="304.3" y="170.2">55</text>
<text x="327" y="173.4">PNK 11</text>
<text x="388.6" y="172">0.0</text>
<text x="550.1" y="168.6">30</text>
<text x="740.7" y="179.8">HSR-14 (NO)</text>
<text x="546.6" y="180.4">150B</text>
<text x="575.7" y="180.2">BLK 7C</text>
<text x="615" y="180.4">SEE DETAIL A</text>
<text x="691.2" y="180.5">BLK 7D</text>
<text x="726.9" y="180.4">02</text>
<text x="603.1" y="193.2">3.0*</text>
<text x="731.4" y="194.6">3.0*</text>
<text x="490.8" y="201.8">3.0*</text>
<text x="142.9" y="206.6">PNK 11</text>
<text x="211.1" y="206.6">9.0*</text>
<text x="227.6" y="206.9">10.0*</text>
<text x="247.3" y="206.8">10.0*</text>
<text x="266.9" y="206.5">10.0*</text>
<text x="286.6" y="206.5">10.0*</text>
<text x="306.4" y="206.2">10.0*</text>
<text x="326" y="206.7">10.0*</text>
<text x="345.7" y="206.5">10.0*</text>
<text x="515.5" y="204.4">BLK 7E</text>
<text x="727.8" y="207.5">02</text>
<text x="741.6" y="206.9">HSR-11 (C)</text>
<text x="362.1" y="211.8">10.0*</text>
<text x="484.3" y="219.9">30</text>
<text x="732.1" y="224.9">5.0*</text>
<text x="438.6" y="231.5">BLK 7</text>
<text x="480.9" y="231.7">150B</text>
<text x="521.3" y="231.4">WHT 6A</text>
<text x="707.2" y="237.1">BLK 7A</text>
<text x="448.1" y="240.7">1.5*</text>
<text x="414.4" y="250.8">WHT 6</text>
<text x="443.5" y="254.3">30</text>
<text x="507.5" y="253.3">3.0*</text>
<text x="557.3" y="253.5">6.0*</text>
<text x="143.3" y="261.4">VIO 13</text>
<text x="440.1" y="266.1">150B</text>
<text x="473.5" y="266.1">WHT 6B</text>
<text x="518.1" y="266.1">SEE DETAIL B</text>
<text x="647.3" y="268.2">ORN 2</text>
<text x="736.6" y="273.2">ITEM# 213-4</text>
<text x="143.5" y="279.8">BRN 8</text>
<text x="456.7" y="281.6">WHT 6C</text>
<text x="422" y="287.2">ORN 2</text>
<text x="272.6" y="293.6">7.0*</text>
<text x="641.5" y="292.5">WHT 6C</text>
<text x="270.2" y="311.3">R</text>
<text x="280" y="311.1">73</text>
<text x="303" y="311.2">RED 9</text>
<text x="676" y="316.5">8.0*</text>
<text x="707.4" y="315.9">WHT 4</text>
<text x="129" y="326.8">5.0*</text>
<text x="240.5" y="324.1">IDCB</text>
<text x="726.5" y="328.4">9.0*</text>
<text x="612.7" y="330.9">19.0*</text>
<text x="268.9" y="339.4">C</text>
<text x="278.8" y="339.4">73</text>
<text x="301.8" y="339.5">BRN 8</text>
<text x="573.9" y="347.8">ORN 14</text>
<text x="609.6" y="347.7">50</text>
<text x="623.4" y="347.2">TSTAT CB-W1</text>
<text x="272.3" y="357.2">10.0*</text>
<text x="641.4" y="365.5">TSTAT CB-C</text>
<text x="592" y="366.1">BRN 8A</text>
<text x="627.7" y="366">50</text>
<text x="631.9" y="383.5">20.0*</text>
<text x="139" y="446.6">3/16&quot; 2TO1</text>
<text x="373.5" y="447.5">3/16&quot; 2TO1</text>
<text x="139" y="452.6">HEAT SHRINK</text>
<text x="373.5" y="453.5">HEAT SHRINK</text>
<text x="644.4" y="455.4">THIRD ANGLE</text>
<text x="139" y="458.6">2&quot; LONG</text>
<text x="373.5" y="459.4">2&quot; LONG</text>
<text x="578.3" y="459.5">U.S. ECCN:</text>
<text x="613" y="459.5">EAR99</text>
<text x="644.4" y="461.4">PROJECTION</text>
<text x="41.1" y="478.9">BLK 7C</text>
<text x="227.7" y="478.8">BLK 7D</text>
<text x="275.7" y="479.7">WHT 6B</text>
<text x="462.3" y="479.6">WHT 6C</text>
<text x="587.8" y="483.7">SEE TABLES</text>
<text x="821.4" y="490.9">40RLQ 12</text>
<text x="94.1" y="496.3">151</text>
<text x="181.1" y="496">151</text>
<text x="328.7" y="497.1">151</text>
<text x="415.7" y="496.9">151</text>
<text x="150.2" y="502.8">590Ω 1/2W</text>
<text x="384.8" y="503.7">100KΩ 1/2W</text>
<text x="150.2" y="508.8">RESISTOR</text>
<text x="384.8" y="509.6">RESISTOR</text>
<text x="586.2" y="509.4">T-005,Y-002</text>
<text x="647.3" y="506.2">0.5</text>
<text x="668" y="506.1">0.25</text>
<text x="694.8" y="506.1">-</text>
<text x="715.7" y="506.2">-</text>
<text x="150.2" y="514.7">1.5IN</text>
<text x="384.8" y="515.6">1.5IN</text>
<text x="601.7" y="529">-</text>
<text x="601.7" y="544.3">-</text>
<text x="662.4" y="544.3">40RU001025</text>
<text x="697" y="544.3">A.2</text>
<text x="779.9" y="544.3">SHEET 2 OF 2</text>
</g>
<g font-size="5">
<text x="85.3" y="71.5">211</text>
<text x="111" y="71.5">211</text>
<text x="433.7" y="85.7">212</text>
<text x="459.4" y="85.7">212</text>
<text x="85.3" y="95.1">211</text>
<text x="111" y="95.1">211</text>
<text x="433.7" y="109.3">212</text>
<text x="76.5" y="169.9">211</text>
<text x="109.5" y="170">211</text>
<text x="109.4" y="206.7">211</text>
<text x="682.1" y="268.6">211</text>
<text x="707.7" y="268.6">211</text>
<text x="76.9" y="279.8">211</text>
<text x="109.5" y="279.8">211</text>
<text x="682" y="292.3">211</text>
<text x="707.7" y="292.3">211</text>
</g>
<g font-size="4.1">
<text x="581" y="447.4">ITC CLASSIFICATION</text>
<text x="593.3" y="470.5">MATERIAL</text>
<text x="652" y="476.1">UNLESS OTHERWISE SPECIFIED</text>
<text x="730.2" y="475.7">TITLE</text>
<text x="654.5" y="480.8">DIMENSIONS ARE IN INCHES</text>
<text x="666.9" y="485.6">TOLERANCES ON:</text>
<text x="573.5" y="497.8">ENGINEERING REQUIREMENTS</text>
<text x="644.7" y="497.8">1 DEC</text>
<text x="666.9" y="498">2 DEC</text>
<text x="689.1" y="498">3 DEC</text>
<text x="730.2" y="513.3">DRAWING RELEASE LEVEL</text>
<text x="588.4" y="520.9">MFG LOCATION</text>
<text x="669.4" y="520.9">NEXT DRAWING</text>
<text x="732.4" y="528.6">SIZE</text>
<text x="747.7" y="528.3">DRAWING NUMBER</text>
<text x="825.8" y="528.6">REV</text>
<text x="840" y="528.6">ITR</text>
<text x="595.8" y="536.2">WEIGHT</text>
<text x="673.1" y="536.2">CAD MODEL</text>
</g>
<g font-size="3.3">
<text x="779.5" y="446.4">THIS DOCUMENT AND THE INFORMATION</text>
<text x="779.5" y="450.2">CONTAINED THEREIN IS PROPRIETARY</text>
<text x="779.5" y="454.1">TO CARRIER CORPORATION AND SHALL</text>
<text x="779.5" y="457.9">NOT BE USED OR DISCLOSED TO</text>
<text x="779.5" y="461.7">OTHERS, IN WHOLE OR IN PART,</text>
<text x="779.5" y="465.5">WITHOUT THE WRITTEN AUTHORIZATION</text>
<text x="779.5" y="469.3">OF CARRIER CORPORATION.</text>
</g>
</svg>
